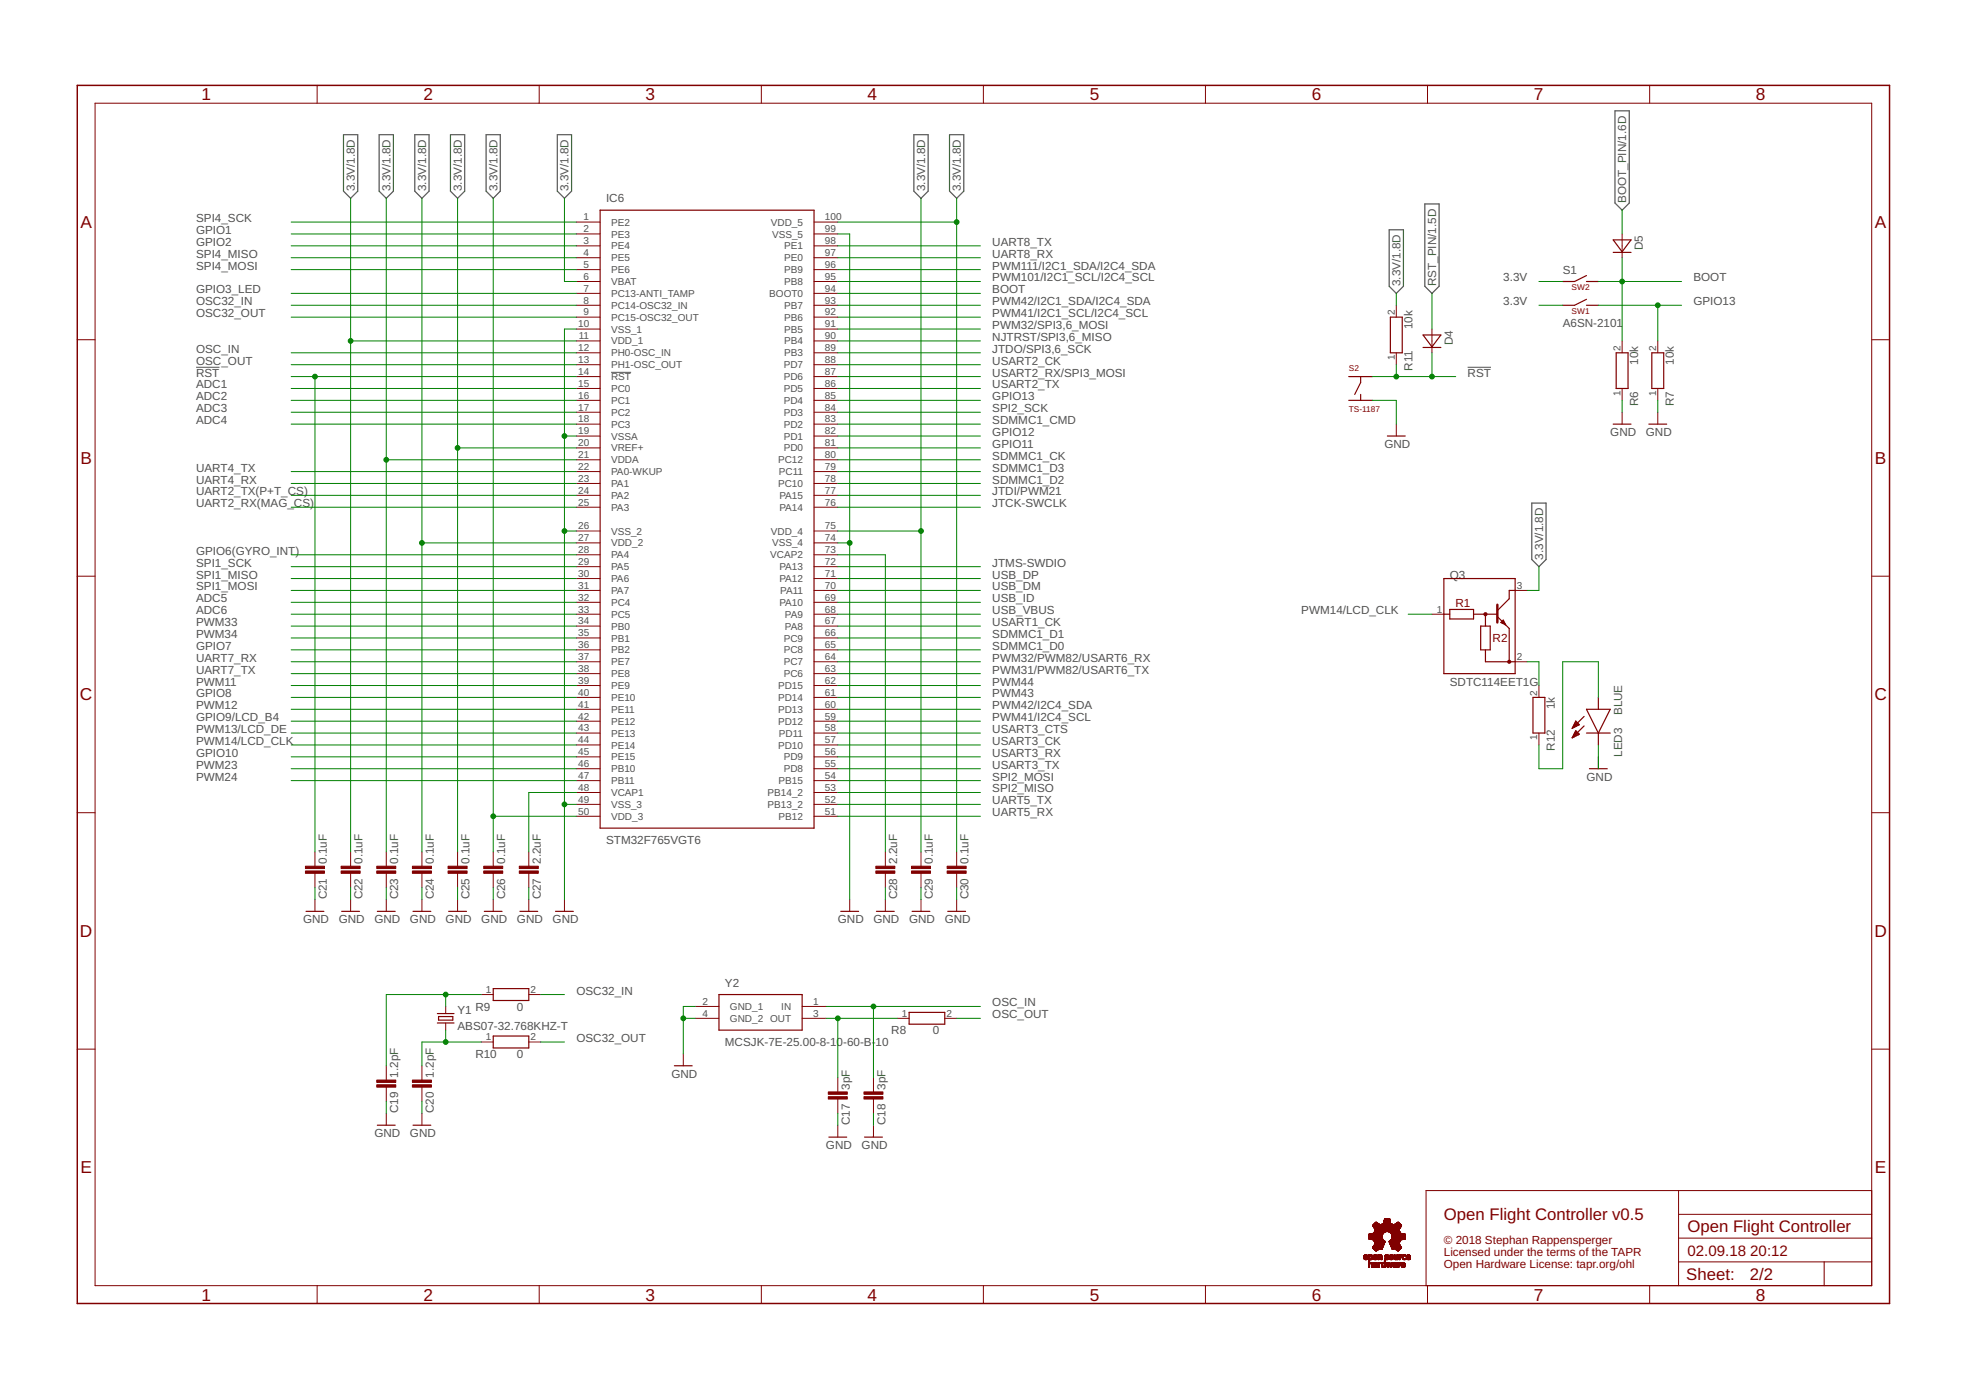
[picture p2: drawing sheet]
<svg xmlns="http://www.w3.org/2000/svg" width="420mm" height="297mm" viewBox="0 0 420 297" stroke-linecap="round" stroke-linejoin="round" font-family="sans-serif">
<path d="M41.9 78.5h5M130.6 79.6h4.3M313.6 78.5h5" fill="none" stroke="#505050" stroke-width=".21"/>
<path d="M73.4 28.8h3.1v12.1l-1.6 1.5-1.5-1.5zM81 28.8h3.1v12.1l-1.6 1.5-1.5-1.5zM88.6 28.8h3.1v12.1l-1.5 1.5-1.6-1.5zM96.3 28.8h3v12.1l-1.5 1.5-1.5-1.5zM103.9 28.8h3v12.1l-1.5 1.5-1.5-1.5zM119.1 28.8h3.1v12.1l-1.6 1.5-1.5-1.5zM195.3 28.8h3.1v12.1l-1.6 1.5-1.5-1.5zM202.9 28.8h3.1v12.1l-1.6 1.5-1.5-1.5zM345.1 23.7h3.1v19.7l-1.5 1.5-1.6-1.5zM296.9 49.1h3v12.1l-1.5 1.5-1.5-1.5zM304.5 43.6h3.1v17.6l-1.6 1.5-1.5-1.5zM327.4 107.5h3v12.1l-1.5 1.5-1.5-1.5z" fill="none" stroke="#505050" stroke-width=".25"/>
<g fill="none" stroke="#800000" stroke-width=".21">
<path d="M67.8 18.2v3.9M115.2 18.2v3.9M162.7 18.2v3.9M210.2 18.2v3.9M257.6 18.2v3.9M305.1 18.2v3.9M352.6 18.2v3.9M20.3 22.1h379.7v252.6h-379.7zM123.2 47.5h5M123.2 50h5M123.2 52.5h5M123.2 55.1h5"/>
<path d="M123.2 57.6h5M174 47.5h5M174 50h5M174 52.5h5M174 55.1h5M174 57.6h5M346.7 50v5.1M16.5 72.6h3.8M123.2 60.2h5M123.2 62.7h5M123.2 65.2h5M123.2 67.8h5"/>
<path d="M123.2 70.3h5M123.2 72.9h5M123.2 75.4h5M123.2 77.9h5M174 60.2h5M174 62.7h5M174 65.2h5M174 67.8h5M174 70.3h5M174 72.9h5M174 75.4h5M174 77.9h5"/>
<path d="M298.4 65.2v2.6M298.4 75.4v2.5M306 70.3v5.1M346.7 72.9v2.5M354.3 72.9v2.5M400 72.6h3.8M123.2 80.5h5M123.2 83h5M123.2 85.6h5M123.2 88.1h5M123.2 90.6h5M123.2 93.2h5"/>
<path d="M123.2 95.7h5M123.2 98.3h5M174 80.5h5M174 83h5M174 85.6h5M174 88.1h5M174 90.6h5M174 93.2h5M174 95.7h5M174 98.3h5M298.4 90.6v2.6M346.7 83v2.6"/>
<path d="M346.7 88.1v2.5M354.3 83v2.6M354.3 88.1v2.5M123.2 100.8h5M123.2 103.3h5M123.2 105.9h5M123.2 108.4h5M123.2 113.5h5M123.2 116h5M123.2 118.6h5M174 100.8h5M174 103.3h5"/>
<path d="M174 105.9h5M174 108.4h5M174 113.5h5M174 116h5M174 118.6h5M16.5 123.1h3.8M123.2 121.1h5M123.2 123.6h5M123.2 126.2h5M123.2 128.7h5M123.2 131.3h5M123.2 133.8h5"/>
<path d="M123.2 136.3h5M123.2 138.9h5M174 121.1h5M174 123.6h5M174 126.2h5M174 128.7h5M174 131.3h5M174 133.8h5M174 136.3h5M174 138.9h5M306 131.3h2.6M323.8 126.2h2.5"/>
<path d="M400 123.1h3.8M123.2 141.4h5M123.2 144h5M123.2 146.5h5M123.2 149h5M123.2 151.6h5M123.2 154.1h5M123.2 156.7h5M123.2 159.2h5M174 141.4h5M174 144h5M174 146.5h5"/>
<path d="M174 149h5M174 151.6h5M174 154.1h5M174 156.7h5M174 159.2h5M323.8 141.4h2.5M328.9 146.5v2.5M328.9 156.7v2.5M16.5 173.7h3.8M123.2 161.7h5M123.2 164.3h5M123.2 166.8h5"/>
<path d="M123.2 169.4h5M123.2 171.9h5M123.2 174.4h5M174 161.7h5M174 164.3h5M174 166.8h5M174 169.4h5M174 171.9h5M174 174.4h5M341.6 161.7v2.6M400 173.7h3.8M67.3 182.1v3"/>
<path d="M67.3 186.6v3.1M67.3 192.2v2.6M74.9 182.1v3M74.9 186.6v3.1M74.9 192.2v2.6M82.5 182.1v3M82.5 186.6v3.1M82.5 192.2v2.6M90.2 182.1v3M90.2 186.6v3.1M90.2 192.2v2.6M97.8 182.1v3"/>
<path d="M97.8 186.6v3.1M97.8 192.2v2.6M105.4 182.1v3M105.4 186.6v3.1M105.4 192.2v2.6M113 182.1v3M113 186.6v3.1M113 192.2v2.6M120.6 192.2v2.6M181.6 192.2v2.6M189.2 182.1v3M189.2 186.6v3.1"/>
<path d="M189.2 192.2v2.6M196.8 182.1v3M196.8 186.6v3.1M196.8 192.2v2.6M204.4 182.1v3M204.4 186.6v3.1M204.4 192.2v2.6M95.2 215.1v1.5M95.2 218.6v1.5M102.9 212.5h2.5M113 212.5h2.5M148.6 215.1h5"/>
<path d="M148.6 217.6h5M171.4 215.1h5.1M171.4 217.6h5.1M191.7 217.6h2.6M201.9 217.6h2.5M16.5 224.2h3.8M82.5 227.8v3M82.5 232.3v3.1M82.5 237.9v2.6M90.2 227.8v3M90.2 232.3v3.1M90.2 237.9v2.6"/>
<path d="M102.9 222.7h2.5M113 222.7h2.5M146 225.2v2.6M179 230.3v3M179 234.9v3M186.7 230.3v3M186.7 234.9v3M400 224.2h3.8M179 240.5v2.5M186.7 240.5v2.5M358.7 254.4v20.3M358.7 259.5h41.3"/>
<path d="M400 254.4h-95.2v20.3M67.8 274.7v3.9M115.2 274.7v3.9M162.7 274.7v3.9M210.2 274.7v3.9M257.6 274.7v3.9M291.5 268.8h.2M291.5 268.7h.2M291.5 268.6h.2M291.5 268.5h.2M291.5 268.9l.3 .1M291.5 268.9h.2"/>
<path d="M291.5 268.4h.2M291.5 269h.8M291.5 268.4h.8M291.5 268.3h.7M291.5 269h.7M291.6 268.3h.6M291.6 269.1h.6M291.6 268.2h.6M291.7 269.2h.4M291.7 268.2h.4M291.7 268.5h-.2M291.8 269.2h.2"/>
<path d="M292 268.4h.3M292.1 268.9h.2M292.1 268.5h.2M292.1 268.8h.2M292.1 268.7h.2M292.1 268.6h.2M292.3 268.9l-.3 .1M292.3 268.8l-.2 .1M292.5 270.8h.2M292.5 270.7h.2M292.5 270.6h.2M292.5 270.5h.2"/>
<path d="M292.5 270.4h.2M292.5 270.3h.2M292.5 270.2h.2M292.5 270.1h.2M292.5 270.1h.3M292.5 270h.8M292.5 269.9h.8M292.5 269.9h.7M292.5 269.8h.2M292.5 269.7h.2M292.5 269.6h.2M292.5 269.5h.2"/>
<path d="M292.5 269.4h.2M292.5 269.3h.2M292.5 269.2h.2M292.5 269.1h.7M292.5 269h.8M292.5 268.9l.3 .1M292.5 268.9h.3M292.5 268.8h.2M292.5 268.7h.2M292.5 268.6h.2M292.5 268.5h.2M292.5 268.3h.8"/>
<path d="M292.5 268.2l.8 .1M292.5 268.2h.7M292.5 268.2h.2M292.6 264.8h2.9M292.6 264.7l2.9 .1M292.6 264.7h2.8M292.6 264.6h2.8M292.6 264.5h2.8M292.6 264.4h2.8M292.6 264.3h2.8M292.6 264.2h2.8M292.6 264.1h2.8"/>
<path d="M292.6 264h2.8M292.6 263.9h2.8M292.6 263.8h2.8M292.7 269.4h-.2M292.7 268.5h-.2M292.8 268.4h-.3M292.8 269.8h.4M292.8 269.2h.4M292.8 268.2h.3M292.8 264.8h2.7M292.9 270h-.4M292.9 269.2h.2"/>
<path d="M292.9 270h.4M293 269h.3M293 264.9h2.6M293.1 268.4h.2M293.1 270.1h.2M293.1 268.9h.2M293.1 268.5h.2M293.1 270.8h.2M293.1 270.7h.2M293.1 270.6h.2M293.1 270.5h.2M293.1 270.4h.2"/>
<path d="M293.1 270.3h.2M293.1 270.2h.2M293.1 268.8h.2M293.1 268.7h.2M293.1 268.6h.2M293.3 269l-.8 .1M293.3 268.4h-.8M293.3 268.9h-.2M293.3 266.6h2.2M293.3 261.9h6.2M293.4 264.9h2.2M293.4 266.5h2.1"/>
<path d="M293.4 262h6.1M293.4 266.7h2M293.4 261.8h6.1M293.5 266.7h1.9M293.5 261.8h5.9M293.5 270.6h.3M293.5 270.6h.2M293.5 270.5h.2M293.5 270.4h.2M293.5 268.8h.2M293.5 268.7h.8M293.5 268.6h.8"/>
<path d="M293.5 268.5h.2M293.5 266.4h2.1M293.5 262.1h5.9M293.5 270.7h.8M293.5 268.9h.2M293.5 270.3h.8M293.5 269.9h.8M293.5 269h.8M293.5 268.9l.3 .1M293.5 266.8h1.9M293.5 261.7h1.4M293.5 268.3h.8"/>
<path d="M293.5 266.3h2.1M293.5 262.2h5.8M293.6 270.3h.7M293.6 270h.7M293.6 269.9h.6M293.6 269h.7M293.6 266.8h1.3M293.6 265h2.1M293.6 262.3h5.7M293.6 261.7h1.2M293.6 270.8h.7M293.6 268.3h.6"/>
<path d="M293.6 270h.2M293.6 269.1h.7M293.6 265l2.1 .1M293.6 269.8h.6M293.6 266.9h1.1M293.6 266.2h2.1M293.6 265.1h2.2M293.6 261.6h1.1M293.6 270.8h.4M293.6 268.2h.6M293.6 265.2h2.3M293.6 262.4h5.6"/>
<path d="M293.7 267h1M293.7 265.2h2.3M293.7 261.6h1M293.7 270v.1M293.7 269.2h.5M293.7 265.3h2.3M293.7 262.4h5.5M293.7 268.2h.4M293.7 262.5h5.5M293.7 268.4h-.2M293.7 267h.9M293.7 265.4h2.3"/>
<path d="M293.7 261.5h.9M293.8 265.4h2.2M293.8 263.2h5.3M293.8 262.5h5.3M293.8 265.5h2.2M293.8 263.1h5.3M293.8 267.1h.7M293.8 265.5h2.1M293.8 262.6h5.3M293.8 261.4h.7M293.8 265.6h2.1M293.8 263h5.3"/>
<path d="M293.8 269.2h.2M293.8 268.4h-.3M293.8 267.1h.6M293.8 263h5.2M293.8 262.6h5.2M293.8 261.4h.6M293.9 265.7h2M293.9 262.9h5.1M293.9 265.8h1.9M293.9 265.7h1.9M293.9 262.7h5.1M293.9 267.2h.4"/>
<path d="M293.9 261.3h.4M293.9 270.6h.4M293.9 262.8h5.1M294 268.4h.3M294 267.3h.2M294 261.2h.2M294 270h.3M294 267.3h.1M294 261.2h.1M294.1 269h.1M294.1 270.6h.2M294.1 270.5h.2"/>
<path d="M294.1 270.1h.2M294.1 268.5h.2M294.1 270.8h.2M294.1 270.4h.2M294.1 270.2h.2M294.1 268.9h.1M294.3 270.4h-.8M294.3 268.7l-.8 .1M294.5 269.2h.2M294.5 269.1h.2M294.5 269h.2M294.5 268.9h.2"/>
<path d="M294.5 268.8h.2M294.5 268.7h.2M294.5 268.6h.2M294.5 268.5h.2M294.5 268.3h.8M294.5 268.2l.8 .1M294.5 268.2h.7M294.5 268.2h.2M294.5 270.8h.2M294.5 270.7h.2M294.5 270.6h.2M294.5 270.5h.2"/>
<path d="M294.5 270.4h.2M294.5 270.3h.2M294.5 270.2h.2M294.5 269.9h.7M294.5 269.8h.2M294.7 268.5h-.2M294.8 270.1l-.3 .1M294.8 268.4h-.3M294.8 270.1h-.3M294.8 268.2h.3M294.8 269.8h.4M294.9 270h-.4"/>
<path d="M295 266.8h.4M295 270h.1M295.1 268.4h.2M295.1 270h.1M295.1 268.5h.2M295.1 266.9h.3M295.1 261.7h2.7M295.1 269.2h.2M295.1 269.1h.2M295.1 269h.2M295.1 268.9h.2M295.1 268.8h.2"/>
<path d="M295.1 268.7h.2M295.1 268.6h.2M295.2 270h-.7M295.2 267h.1M295.2 261.7h2.5M295.3 270.6h.8M295.3 270.6h.2M295.3 270.5h.2M295.3 270.4l.2 .1M295.3 270.4h.1M295.3 270.3h.1M295.3 270.2h.1"/>
<path d="M295.3 270.1h.2M295.3 270h.8M295.3 270.7h.8M295.3 269.9h.8M295.3 268.4h-.8M295.4 270.8h.7M295.4 261.6h2.1M295.4 264.1h-2.8M295.4 269.8h.4M295.4 264h-2.8M295.4 270.8h.4M295.5 261.6h1.9"/>
<path d="M295.5 263.8h-2.9M295.5 266.5l-2.2 .1M295.5 263.7h-2.9M295.6 263.7h-2.8M295.6 266.4l-2.2 .1M295.6 263.6h-2.5M295.6 270h-.3M295.6 266.3l-2.1 .1M295.6 261.5h1.7M295.6 266.2l-2 .1M295.6 263.5l-2.2 .1M295.7 270h.4"/>
<path d="M295.7 266.1h-2.1M295.7 263.5h-2.1M295.7 266.1h-2M295.7 261.4h1.5M295.7 266h-2M295.7 263.4l-2.1 .1M295.7 261.3h1.4M295.8 266h-2M295.8 261.2h1.3M295.8 261.1h1.3M295.8 265.9h-2M295.8 261h1.3"/>
<path d="M295.8 270.6h.3M295.8 270.1h.3M295.8 265.8l-2 .1M295.8 260.9h1.3M295.8 270.5h.3M295.8 263.4h-2.2M295.8 260.8h1.3M295.8 270.4h.3M295.8 270.2h.3M295.8 260.7h1.2M295.9 270.8h.2M295.9 270.4h.2"/>
<path d="M295.9 270.3h.2M295.9 270.2h.2M295.9 269.8h.2M295.9 269.7h.2M295.9 269.6h.2M295.9 269.5h.2M295.9 269.4h.2M295.9 260.6h1.1M295.9 263.3l-2.2 .1M295.9 260.5h1.1M295.9 269h.9M295.9 260.4h1.1"/>
<path d="M295.9 269h.8M296 269h.2M296 269.1h.7M296 268.6h.6M296 268.5h.2M296 268.9h.1M296 268.6h.7M296 268.3h.8M296 268.7h.7M296 263.3h-2.3M296.1 269.9h-.8M296.1 268.2h.6"/>
<path d="M296.1 269.2h.5M296.1 268.7h.7M296.1 268.2h.5M296.2 263.2h-2.5M296.2 269.8h.2M296.2 268.4h-.2M296.2 269.9h.2M296.2 270h.3M296.2 269.2h.3M296.3 270.1h.2M296.3 268.4h-.3M296.3 270.2h.2"/>
<path d="M296.3 270.1l.2 .1M296.3 270.3h.2M296.4 270.3l.2 .1M296.4 270.4h.2M296.4 270.4h.4M296.4 270.6h.4M296.4 270.5h.4M296.4 268.8h.4M296.4 268.4h.3M296.5 270.8h.2M296.5 269h.3M296.6 268.9h.2"/>
<path d="M296.6 268.8h.2M296.6 268.4h.1M296.7 270.4h.1M296.7 270.3h.2M296.7 270.2h.4M296.7 263.2h2.4M296.7 270.7h-.2M296.7 268.3h-.7M296.8 270.7h-.3M296.8 270.1h.3M296.8 270h.3M296.8 269.9h.2"/>
<path d="M296.8 270.4h-.1M296.8 269.8h.2M296.8 263.3h2.4M296.9 265.3h2.3M296.9 270.2l-.2 .1M296.9 265.4h2.2M296.9 268.9h.3M296.9 268.8l.2 .1M296.9 268.8h.2M296.9 268.7h.2M296.9 268.6h.2M296.9 268.5h.2"/>
<path d="M296.9 268.9l.3 .1M296.9 265.5h2.2M296.9 270.2h.2M296.9 269h.8M296.9 268.4h.8M297 270.3h.2M297 268.3h.7M297 265.6h2.1M297 269h.7M297 265.6h2M297 263.3l2.2 .1M297 270.4h.2"/>
<path d="M297 268.3h.6M297 265.7h2M297 270.5h.4M297 270.4h.5M297 269.1h.6M297.1 270.6h.3M297.1 263.4h2.1M297.1 268.2h.5M297.1 265.8l1.9 .1M297.1 265.8h1.9M297.1 270.7h.3M297.1 270.1l-.4 .1"/>
<path d="M297.1 269.2h.5M297.1 265.9h2M297.1 270.8h.2M297.1 268.6h-.2M297.1 268.5h-.2M297.1 268.2h.4M297.1 266h2.1M297.1 266h2M297.1 263.4l2.2 .1M297.2 268.4h-.3M297.2 266.1h2M297.2 263.5h2.1"/>
<path d="M297.2 266.2h2.1M297.2 269.2h.2M297.2 266.2l2.1 .1M297.2 263.5l2.3 .1M297.3 270.4h.2M297.3 266.3h2M297.3 270.3h.2M297.3 266.3h2.1M297.3 263.6h2.5M297.3 266.4h2.1M297.3 270.2h.2M297.3 263.7h2.7"/>
<path d="M297.3 270.1h.3M297.3 266.5h2.2M297.3 263.7h3M297.4 270.7h-.3M297.4 266.5l2.1 .1M297.4 270.6h-.3M297.4 266.6h2.1M297.4 263.8h2.9M297.4 269.9h.2M297.4 269.8h.2M297.4 264.7h2.9M297.4 269h.3"/>
<path d="M297.4 266.7h2.1M297.5 264.6h2.8M297.5 263.9h2.8M297.5 268.4h.2M297.5 266.8h1.9M297.5 268.9h.2M297.5 264.5h2.8M297.5 264.1h2.8M297.5 264h2.8M297.5 270.2h-.2M297.5 268.9h.3M297.5 268.5h.3"/>
<path d="M297.5 266.9h.3M297.5 264.4h2.8M297.5 264.3h2.8M297.5 264.2h2.8M297.5 268.8h.3M297.5 268.7h.3M297.5 268.6h.3M297.5 267h.2M297.6 270.1h-.3M297.6 270h-.2M297.6 269.9h-.2M297.7 270.6h.2"/>
<path d="M297.7 270.7h.8M297.7 270.6h.3M297.7 270.4h.2M297.7 270.4h.8M297.7 269.9h.7M297.8 270.3h.7M297.8 270h.7M297.8 270.8h.7M297.8 269.9h.6M297.8 270h.2M297.8 269.8h.6M297.8 270.8h.4"/>
<path d="M297.9 270.5h-.2M297.9 270v.1M297.9 266.8l-.4 .1M297.9 268.9l.3 .1M297.9 268.9h.3M297.9 268.8h.3M297.9 268.8h.2M297.9 268.7h.2M297.9 268.6h.2M297.9 268.5h.2M297.9 268.4h.2M297.9 268.3h.2"/>
<path d="M297.9 268.2h.2M298 269h.8M298 261.7h1.4M298 269.1h.8M298 266.8h1.3M298 261.7h1.3M298.1 269.2h.4M298.1 270.6h.4M298.1 266.9h1.2M298.1 261.6h1.2M298.2 267h1M298.2 270h.3"/>
<path d="M298.2 269.2h.2M298.2 261.6h1M298.3 270.6h.2M298.3 270.8h.2M298.3 270.5h.2M298.3 270.4h.2M298.3 270.2h.2M298.3 270.1h.2M298.3 267h.8M298.3 261.5h.8M298.4 267.1h.7M298.4 261.4h.7"/>
<path d="M298.4 269h.4M298.4 267.1h.6M298.4 261.4h.6M298.5 270.4h-.8M298.5 268.9h.3M298.5 267.2h.5M298.5 261.3h.5M298.6 269.2h.2M298.6 268.8h.2M298.6 268.7h.2M298.6 268.6h.2M298.6 268.5h.2"/>
<path d="M298.6 268.4h.2M298.6 268.3h.2M298.6 268.2h.2M298.6 267.2h.4M298.6 261.3h.3M298.7 267.3h.2M298.7 261.2h.2M298.7 270.8h.2M298.7 270.7h.2M298.7 270.6h.2M298.7 270.5h.2M298.7 270.4h.2"/>
<path d="M298.7 270.3h.2M298.7 270.2h.2M298.7 270.2h.3M298.7 270.1h.3M298.7 270h.7M298.7 269.9h.7M298.7 269.8h.2M298.7 267.3h.1M298.8 261.2h.1M299 270.1h-.3M299 269.2h.2M299 269.1h.2"/>
<path d="M299 269h.2M299 268.9h.2M299 268.8h.2M299 268.7h.2M299 268.6h.2M299 268.5h.2M299 268.2h.7M299 268.2h.2M299 269.8h.4M299.1 270h-.4M299.2 270h.1M299.2 268.5h-.2"/>
<path d="M299.2 265.2h-2.3M299.2 265.2h-2.2M299.3 268.4h-.3M299.3 265.1h-2.2M299.3 270h.1M299.3 265l-2.1 .1M299.3 268.2h.3M299.3 265h-2.1M299.4 266.7l-1.9 .1M299.4 270.5h.3M299.4 270.4h.3M299.4 270.4h.9"/>
<path d="M299.4 270.3h.9M299.4 270.2h.9M299.4 270.2h.3M299.5 270.6h.2M299.5 270.1h.2M299.5 270.6h.7M299.5 264.9l-2.2 .1M299.5 270.7h.8M299.5 268.4h.1M299.5 266.6l-2.1 .1M299.6 270.7h.6M299.6 269.9h.6"/>
<path d="M299.6 269.9h.5M299.6 268.4h-.6M299.6 270.8h.6M299.6 268.3h-.6M299.7 269.8h.4M299.7 270.8h.4M299.7 270.1l-.3 .1M299.7 268.8h.2M299.7 268.7h.2M299.7 268.6h.2M299.7 268.5h.2M299.7 268.9h.3"/>
<path d="M299.7 268.9l.3 .1M299.7 269h.8M299.8 268.3h.7M299.8 270h-.3M299.8 269h.7M299.8 269.1h.6M299.9 268.2h.5M299.9 264.9h-2.6M299.9 268.6h-.2M299.9 269.2h.5M299.9 268.5h-.2M299.9 268.2h.4"/>
<path d="M300 270h.2M300 268.4h-.3M300 270.1h.3M300 269.2h.2M300.1 270.1h.2M300.1 270.6h.1M300.1 270.2h.2M300.1 264.8l-2.8 .1M300.2 270h-.7M300.2 269h.2M300.3 268.4h.1M300.3 268.9h.1"/>
<path d="M300.3 264.8h-2.9M300.4 268.4v.1M300.4 268.9h.1M300.5 268.4h-.8M300.6 268.8h.2M300.6 268.7h.8M300.6 268.6h.8M300.6 268.5h.2M300.6 268.9h.2M300.6 268.8l.2 .1M300.6 268.9l.3 .1M300.6 269h.8"/>
<path d="M300.7 268.3h.6M300.7 269h.7M300.7 269.1h.6M300.7 268.2h.6M300.8 269.2h.5M300.8 268.5h-.2M300.8 268.2h.4M300.8 268.4h-.2M300.9 269.2h.2M300.9 268.4h-.3M301.1 268.4h.3M301.2 268.4h.2"/>
<path d="M301.2 269h.1M301.2 268.5h.2M301.2 268.9h.1M301.4 268.7l-.8 .1M305.1 274.7v3.9M352.6 274.7v3.9M358.7 269.7h41.3M358.7 264.6h41.3M389.8 269.7v5"/>
</g>
<g fill="none" stroke="#800000" stroke-width=".25">
<path d="M128.2 44.9h45.8v132.1h-45.8zM339 58.9l-2.5 1.3h-2.5M344.8 51.3h3.8l-1.9 2.5zM344.8 53.9h3.8M297.1 67.8h2.6v7.6h-2.6zM304.1 71.6h3.8l-1.9 2.5zM304.1 74.3h3.8M339 60.2h2.6M339 64l-2.5 1.2h-2.5M339 65.2h2.6M345.4 75.4h2.5v7.6h-2.5zM353 75.4h2.6v7.6h-2.6z"/>
<path d="M288.2 80.5h5.1M288.2 85.6h5.1M290.8 80.5v1.2l-1.3 2.6M290.8 84.3v1.3M296.5 93.2h3.8M344.8 90.6h3.8M352.4 90.6h3.8M308.6 123.6h15.2v20.4h-15.2zM308.6 131.3h1.2M309.8 130.2h5.1v2.1h-5.1zM314.9 131.3h5.1M316.4 133.8h2.1v5.1h-2.1z"/>
<path d="M317.5 131.3v2.5M317.5 138.9v2.5h6.3M320 131.8l2.5 2.5v7.1M320.8 133h.7M321 132.8h.4M321.1 133.2h.5M321.2 132.6h.1M321.3 132.5l.5 1-1-.5zM321.6 133.5h.1M323.8 126.2h-1.3v1.8l-2.5 2.5M327.6 149h2.6v7.7h-2.6zM336.1 157.5h.3"/>
<path d="M336.1 155.4h.3M336.2 155.2h.6M336.2 157.2h.7M336.3 155h1M336.3 157h1M336.4 154.8h1M336.4 156.8h1M336.5 156.6h.7M336.5 154.6h.7M336.7 154.3h.3M336.7 156.3h.3M336.8 156.1l.7 .8-1.5 .8z"/>
<path d="M336.8 154.1l.7 .8-1.5 .7M336.8 154.1l-.8 1.5M336.8 154.1h.1M338.5 155.1l-2.5 2.6M338.5 153.1l-2.5 2.5M339 151.6h5.1l-2.5 5.1zM339 156.7h5.1M341.6 149v2.6M341.6 156.7v2.5M339.7 164.3h3.8M65.4 194.8h3.8M73 194.8h3.8"/>
<path d="M80.6 194.8h3.9M88.3 194.8h3.8M95.9 194.8h3.8M103.5 194.8h3.8M111.1 194.8h3.8M118.7 194.8h3.8M179.7 194.8h3.8M187.3 194.8h3.8M194.9 194.8h3.8M202.5 194.8h3.9M93.5 218.6h3.5M93.5 216.6h3.5"/>
<path d="M93.7 217.2h3.1v.8h-3.1zM105.4 211.3h7.6v2.5h-7.6zM153.6 212.5h17.8v7.6h-17.8zM194.3 216.3h7.6v2.6h-7.6zM105.4 221.4h7.6v2.5h-7.6zM144.1 227.8h3.8M80.6 240.5h3.9M88.3 240.5h3.8M177.1 243h3.9M184.8 243h3.8"/>
</g>
<g fill="#800000" stroke="#800000" stroke-width=".21">
<path d="M103.4 186.1h4v.5h-4z"/>
<path d="M103.4 185.1h4v.5h-4z"/>
<path d="M88.1 186.1h4.1v.5h-4.1z"/>
<path d="M88.1 185.1h4.1v.5h-4.1z"/>
<path d="M80.5 186.1h4.1v.5h-4.1z"/>
<path d="M80.5 185.1h4.1v.5h-4.1z"/>
<path d="M72.9 186.1h4.1v.5h-4.1z"/>
<path d="M72.9 185.1h4.1v.5h-4.1z"/>
<path d="M111 186.1h4v.5h-4z"/>
<path d="M111 185.1h4v.5h-4z"/>
<path d="M187.2 186.1h4v.5h-4z"/>
<path d="M187.2 185.1h4v.5h-4z"/>
<path d="M194.8 186.1h4.1v.5h-4.1z"/>
<path d="M194.8 185.1h4.1v.5h-4.1z"/>
<path d="M202.4 186.1h4.1v.5h-4.1z"/>
<path d="M202.4 185.1h4.1v.5h-4.1z"/>
<path d="M65.3 186.1h4v.5h-4z"/>
<path d="M65.3 185.1h4v.5h-4z"/>
<path d="M80.5 231.8h4.1v.5h-4.1z"/>
<path d="M80.5 230.8h4.1v.5h-4.1z"/>
<path d="M88.1 231.8h4.1v.5h-4.1z"/>
<path d="M88.1 230.8h4.1v.5h-4.1z"/>
<path d="M177 234.4h4.1v.5h-4.1z"/>
<path d="M177 233.3h4.1v.5h-4.1z"/>
<path d="M184.6 234.4h4.1v.5h-4.1z"/>
<path d="M184.6 233.3h4.1v.5h-4.1z"/>
<path d="M95.8 186.1h4v.5h-4z"/>
<path d="M95.8 185.1h4v.5h-4z"/>
</g>
<path d="M16.5 18.2h387.3v260.4h-387.3z" fill="none" stroke="#800000" stroke-width=".32"/>
<path d="M320 129.2v3.8" fill="none" stroke="#800000" stroke-width=".51"/>
<g fill="none" stroke="#800000" stroke-width=".38">
<circle cx="317.5" cy="131.3" r=".25"/>
<circle cx="322.5" cy="141.4" r=".25"/>
</g>
<g fill="none" stroke="#008000" stroke-width=".21">
<path d="M62.2 50h61M62.2 47.5h61M62.2 52.5h61M62.2 57.6h61M62.2 55.1h61M74.9 42.4v139.7M82.5 42.4v139.7M90.2 42.4v139.7M97.8 42.4v139.7M105.4 42.4v139.7M120.6 42.4v17.8h2.6M179 50h2.6v142.2"/>
<path d="M179 47.5h25.4M179 52.5h30.5M179 57.6h30.5M179 55.1h30.5M196.8 42.4v139.7M204.4 42.4v139.7M346.7 44.9v5.1M346.7 55.1v17.8M62.2 65.2h61M62.2 75.4h61M62.2 77.9h61M62.2 62.7h61"/>
<path d="M62.2 67.8h61M74.9 72.9h48.3M123.2 70.3h-2.6v121.9M179 70.3h30.5M179 60.2h30.5M179 72.9h30.5M179 65.2h30.5M179 75.4h30.5M179 77.9h30.5M179 62.7h30.5M179 67.8h30.5M298.4 62.7v2.5"/>
<path d="M298.4 77.9v2.6M306 62.7v7.6M306 75.4v5.1M328.9 60.2h5.1M328.9 65.2h5.1M341.6 60.2h17.8M341.6 65.2h17.8M354.3 65.2v7.7M62.2 85.6h61M62.2 83h61M62.2 88.1h61M62.2 90.6h61"/>
<path d="M62.2 80.5h61M67.3 80.5v101.6M82.5 98.3h40.7M97.8 95.7h25.4M120.6 93.2h2.6M179 93.2h30.5M179 85.6h30.5M179 98.3h30.5M179 95.7h30.5M179 83h30.5M179 88.1h30.5M179 90.6h30.5"/>
<path d="M179 80.5h30.5M293.3 85.6h5.1v5M293.3 80.5h17.8M346.7 85.6v2.5M354.3 85.6v2.5M62.2 118.6h61M62.2 108.4h61M62.2 103.3h61M62.2 100.8h61M62.2 105.9h61M90.2 116h33M120.6 113.5h2.6"/>
<path d="M179 113.5h17.8M179 116h2.6M179 118.6h10.2v63.5M179 108.4h30.5M179 103.3h30.5M179 100.8h30.5M179 105.9h30.5M62.2 126.2h61M62.2 121.1h61M62.2 123.6h61M62.2 128.7h61M62.2 131.3h61"/>
<path d="M62.2 138.9h61M62.2 136.3h61M62.2 133.8h61M179 126.2h30.5M179 121.1h30.5M179 123.6h30.5M179 128.7h30.5M179 131.3h30.5M179 138.9h30.5M179 136.3h30.5M179 133.8h30.5M300.9 131.3h5.1"/>
<path d="M328.9 121.1v5.1h-2.6M62.2 144h61M62.2 146.5h61M62.2 156.7h61M62.2 159.2h61M62.2 154.1h61M62.2 141.4h61M62.2 151.6h61M62.2 149h61M179 144h30.5M179 146.5h30.5M179 156.7h30.5"/>
<path d="M179 159.2h30.5M179 154.1h30.5M179 141.4h30.5M179 151.6h30.5M179 149h30.5M326.3 141.4h2.6v5.1M341.6 149v-7.6h-7.6v22.9h-5.1v-5.1M341.6 159.2v5.1M62.2 161.7h61M62.2 166.8h61M62.2 164.3h61M105.4 174.4h17.8"/>
<path d="M120.6 171.9h2.6M123.2 169.4h-10.2v12.7M179 171.9h30.5M179 174.4h30.5M179 169.4h30.5M179 161.7h30.5M179 166.8h30.5M179 164.3h30.5M67.3 189.7v2.5M74.9 189.7v2.5M82.5 189.7v2.5M90.2 189.7v2.5"/>
<path d="M97.8 189.7v2.5M105.4 189.7v2.5M113 189.7v2.5M189.2 189.7v2.5M196.8 189.7v2.5M204.4 189.7v2.5M95.2 212.5v2.6M102.9 212.5h-20.4v15.3M115.5 212.5h5.1M146 217.6h2.6M148.6 215.1h-2.6v10.1M176.5 217.6h15.2"/>
<path d="M176.5 215.1h33M179 217.6v12.7M186.7 215.1v15.2M204.4 217.6h5.1M82.5 235.4v2.5M90.2 235.4v2.5M95.2 220.1v2.6M102.9 222.7h-12.7v5.1M115.5 222.7h5.1M179 237.9v2.6M186.7 237.9v2.6"/>
</g>
<g fill="#008000" stroke="#008000" stroke-width=".21">
<circle cx="120.6" cy="171.9" r=".51"/>
<circle cx="120.6" cy="113.5" r=".51"/>
<circle cx="120.6" cy="93.2" r=".51"/>
<circle cx="181.6" cy="116" r=".51"/>
<circle cx="146" cy="217.6" r=".51"/>
<circle cx="105.4" cy="174.4" r=".51"/>
<circle cx="90.2" cy="116" r=".51"/>
<circle cx="82.5" cy="98.3" r=".51"/>
<circle cx="74.9" cy="72.9" r=".51"/>
<circle cx="196.8" cy="113.5" r=".51"/>
<circle cx="204.4" cy="47.5" r=".51"/>
<circle cx="97.8" cy="95.7" r=".51"/>
<circle cx="186.7" cy="215.1" r=".51"/>
<circle cx="346.7" cy="60.2" r=".51"/>
<circle cx="354.3" cy="65.2" r=".51"/>
<circle cx="67.3" cy="80.5" r=".51"/>
<circle cx="298.4" cy="80.5" r=".51"/>
<circle cx="306" cy="80.5" r=".51"/>
<circle cx="179" cy="217.6" r=".51"/>
<circle cx="95.2" cy="222.7" r=".51"/>
<circle cx="95.2" cy="212.5" r=".51"/>
</g>
<g font-size="3.7" fill="#800000">
<text x="43" y="21.4">1</text>
<text x="90.5" y="21.4">2</text>
<text x="138" y="21.4">3</text>
<text x="185.4" y="21.4">4</text>
<text x="232.9" y="21.4">5</text>
<text x="280.3" y="21.4">6</text>
<text x="327.8" y="21.4">7</text>
<text x="375.3" y="21.4">8</text>
<text x="17.2" y="48.6">A</text>
<text x="400.7" y="48.6">A</text>
<text x="17.2" y="99.2">B</text>
<text x="400.7" y="99.2">B</text>
<text x="17.1" y="149.7">C</text>
<text x="400.6" y="149.7">C</text>
<text x="17.1" y="200.2">D</text>
<text x="400.6" y="200.2">D</text>
<text x="17.2" y="250.8">E</text>
<text x="400.7" y="250.8">E</text>
<text x="43" y="277.9">1</text>
<text x="90.5" y="277.9">2</text>
<text x="138" y="277.9">3</text>
<text x="185.4" y="277.9">4</text>
<text x="232.9" y="277.9">5</text>
<text x="280.3" y="277.9">6</text>
<text x="327.8" y="277.9">7</text>
<text x="375.3" y="277.9">8</text>
</g>
<g font-size="3.6" fill="#800000">
<text x="308.6" y="260.8">Open Flight Controller v0.5</text>
<text x="360.6" y="263.3">Open Flight Controller</text>
<text x="360.4" y="273.6">Sheet:</text>
<text x="374" y="273.5">2/2</text>
</g>
<g font-size="3.2" fill="#800000">
<text x="360.6" y="268.4">02.09.18</text>
<text x="374.1" y="268.4">20:12</text>
</g>
<g font-size="2.5" fill="#505050">
<text x="75.8" y="40.9" transform="rotate(-90 75.8 40.9)">3.3V/1.8D</text>
<text x="83.4" y="40.9" transform="rotate(-90 83.4 40.9)">3.3V/1.8D</text>
<text x="91.1" y="40.9" transform="rotate(-90 91.1 40.9)">3.3V/1.8D</text>
<text x="98.7" y="40.9" transform="rotate(-90 98.7 40.9)">3.3V/1.8D</text>
<text x="106.3" y="40.9" transform="rotate(-90 106.3 40.9)">3.3V/1.8D</text>
<text x="121.5" y="40.9" transform="rotate(-90 121.5 40.9)">3.3V/1.8D</text>
<text x="197.7" y="40.9" transform="rotate(-90 197.7 40.9)">3.3V/1.8D</text>
<text x="205.3" y="40.9" transform="rotate(-90 205.3 40.9)">3.3V/1.8D</text>
<text x="41.9" y="47.5">SPI4_SCK</text>
<text x="129.5" y="43.3">IC6</text>
<text x="347.6" y="43.4" transform="rotate(-90 347.6 43.4)">BOOT_PIN/1.6D</text>
<text x="41.9" y="52.5">GPIO2</text>
<text x="41.9" y="50">GPIO1</text>
<text x="212.1" y="52.5">UART8_TX</text>
<text x="351.1" y="53.4" transform="rotate(-90 351.1 53.4)">D5</text>
<text x="41.9" y="55.1">SPI4_MISO</text>
<text x="41.9" y="57.6">SPI4_MOSI</text>
<text x="212.1" y="57.6">PWM111/I2C1_SDA/I2C4_SDA</text>
<text x="212.1" y="55.1">UART8_RX</text>
<text x="334" y="58.5">S1</text>
<text x="41.9" y="62.7">GPIO3_LED</text>
<text x="41.9" y="65.2">OSC32_IN</text>
<text x="212.1" y="62.7">BOOT</text>
<text x="212.1" y="60.2">PWM101/I2C1_SCL/I2C4_SCL</text>
<text x="212.1" y="65.2">PWM42/I2C1_SDA/I2C4_SDA</text>
<text x="299.3" y="61.2" transform="rotate(-90 299.3 61.2)">3.3V/1.8D</text>
<text x="306.9" y="61.2" transform="rotate(-90 306.9 61.2)">RST_PIN/1.5D</text>
<text x="321.3" y="60.2">3.3V</text>
<text x="321.3" y="65.2">3.3V</text>
<text x="361.9" y="60.2">BOOT</text>
<text x="361.9" y="65.2">GPIO13</text>
<text x="41.9" y="67.8">OSC32_OUT</text>
<text x="212.1" y="67.8">PWM41/I2C1_SCL/I2C4_SCL</text>
<text x="212.1" y="70.3">PWM32/SPI3,6_MOSI</text>
<text x="301.8" y="70.3" transform="rotate(-90 301.8 70.3)">10k</text>
<text x="334" y="69.9">A6SN-2101</text>
<text x="41.9" y="75.4">OSC_IN</text>
<text x="41.9" y="77.9">OSC_OUT</text>
<text x="212.1" y="77.9">USART2_CK</text>
<text x="212.1" y="75.4">JTDO/SPI3,6_SCK</text>
<text x="212.1" y="72.8">NJTRST/SPI3,6_MISO</text>
<text x="310.5" y="73.7" transform="rotate(-90 310.5 73.7)">D4</text>
<text x="350.1" y="77.9" transform="rotate(-90 350.1 77.9)">10k</text>
<text x="357.7" y="77.9" transform="rotate(-90 357.7 77.9)">10k</text>
<text x="41.9" y="83">ADC1</text>
<text x="41.9" y="80.5">RST</text>
<text x="212.1" y="83">USART2_TX</text>
<text x="212.1" y="80.5">USART2_RX/SPI3_MOSI</text>
<text x="301.8" y="79.2" transform="rotate(-90 301.8 79.2)">R11</text>
<text x="313.7" y="80.5">RST</text>
<text x="41.9" y="85.5">ADC2</text>
<text x="41.9" y="88.1">ADC3</text>
<text x="212.1" y="88.1">SPI2_SCK</text>
<text x="212.1" y="85.5">GPIO13</text>
<text x="350.1" y="86.8" transform="rotate(-90 350.1 86.8)">R6</text>
<text x="357.7" y="86.8" transform="rotate(-90 357.7 86.8)">R7</text>
<text x="41.9" y="90.6">ADC4</text>
<text x="212.1" y="93.2">GPIO12</text>
<text x="212.1" y="95.7">GPIO11</text>
<text x="212.1" y="90.6">SDMMC1_CMD</text>
<text x="295.9" y="95.7">GND</text>
<text x="344.1" y="93.2">GND</text>
<text x="351.8" y="93.2">GND</text>
<text x="41.9" y="100.8">UART4_TX</text>
<text x="212.1" y="98.2">SDMMC1_CK</text>
<text x="212.1" y="100.8">SDMMC1_D3</text>
<text x="41.9" y="103.3">UART4_RX</text>
<text x="41.9" y="105.9">UART2_TX(P+T_CS)</text>
<text x="212.1" y="103.3">SDMMC1_D2</text>
<text x="212.1" y="105.9">JTDI/PWM21</text>
<text x="41.9" y="108.4">UART2_RX(MAG_CS)</text>
<text x="212.1" y="108.4">JTCK-SWCLK</text>
<text x="41.9" y="118.6">GPIO6(GYRO_INT)</text>
<text x="329.8" y="119.6" transform="rotate(-90 329.8 119.6)">3.3V/1.8D</text>
<text x="41.9" y="121.1">SPI1_SCK</text>
<text x="41.9" y="123.6">SPI1_MISO</text>
<text x="212.1" y="121.1">JTMS-SWDIO</text>
<text x="212.1" y="123.6">USB_DP</text>
<text x="309.8" y="123.6">Q3</text>
<text x="41.9" y="126.2">SPI1_MOSI</text>
<text x="41.9" y="128.7">ADC5</text>
<text x="41.9" y="131.3">ADC6</text>
<text x="212.1" y="131.3">USB_VBUS</text>
<text x="212.1" y="128.7">USB_ID</text>
<text x="212.1" y="126.2">USB_DM</text>
<text x="278.1" y="131.3">PWM14/LCD_CLK</text>
<text x="41.9" y="133.8">PWM33</text>
<text x="41.9" y="136.3">PWM34</text>
<text x="212.1" y="136.3">SDMMC1_D1</text>
<text x="212.1" y="133.8">USART1_CK</text>
<text x="41.9" y="144">UART7_TX</text>
<text x="41.9" y="138.9">GPIO7</text>
<text x="41.9" y="141.4">UART7_RX</text>
<text x="212.1" y="144">PWM31/PWM82/USART6_TX</text>
<text x="212.1" y="141.4">PWM32/PWM82/USART6_RX</text>
<text x="212.1" y="138.9">SDMMC1_D0</text>
<text x="41.9" y="146.5">PWM11</text>
<text x="41.9" y="149">GPIO8</text>
<text x="212.1" y="146.5">PWM44</text>
<text x="212.1" y="149">PWM43</text>
<text x="309.8" y="146.5">SDTC114EET1G</text>
<text x="41.9" y="151.6">PWM12</text>
<text x="41.9" y="154.1">GPIO9/LCD_B4</text>
<text x="212.1" y="154.1">PWM41/I2C4_SCL</text>
<text x="212.1" y="151.6">PWM42/I2C4_SDA</text>
<text x="332.3" y="151.6" transform="rotate(-90 332.3 151.6)">1k</text>
<text x="346.7" y="152.8" transform="rotate(-90 346.7 152.8)">BLUE</text>
<text x="41.9" y="156.7">PWM13/LCD_DE</text>
<text x="41.9" y="161.7">GPIO10</text>
<text x="41.9" y="159.2">PWM14/LCD_CLK</text>
<text x="212.1" y="159.2">USART3_CK</text>
<text x="212.1" y="156.7">USART3_CTS</text>
<text x="212.1" y="161.7">USART3_RX</text>
<text x="332.3" y="160.5" transform="rotate(-90 332.3 160.5)">R12</text>
<text x="346.7" y="161.7" transform="rotate(-90 346.7 161.7)">LED3</text>
<text x="41.9" y="164.3">PWM23</text>
<text x="41.9" y="166.8">PWM24</text>
<text x="212.1" y="166.8">SPI2_MOSI</text>
<text x="212.1" y="164.3">USART3_TX</text>
<text x="339.1" y="166.8">GND</text>
<text x="212.1" y="169.4">SPI2_MISO</text>
<text x="212.1" y="171.9">UART5_TX</text>
<text x="212.1" y="174.4">UART5_RX</text>
<text x="69.8" y="184.6" transform="rotate(-90 69.8 184.6)">0.1uF</text>
<text x="77.5" y="184.6" transform="rotate(-90 77.5 184.6)">0.1uF</text>
<text x="85.1" y="184.6" transform="rotate(-90 85.1 184.6)">0.1uF</text>
<text x="92.7" y="184.6" transform="rotate(-90 92.7 184.6)">0.1uF</text>
<text x="100.3" y="184.6" transform="rotate(-90 100.3 184.6)">0.1uF</text>
<text x="107.9" y="184.6" transform="rotate(-90 107.9 184.6)">0.1uF</text>
<text x="115.6" y="184.6" transform="rotate(-90 115.6 184.6)">2.2uF</text>
<text x="129.5" y="180.4">STM32F765VGT6</text>
<text x="191.7" y="184.6" transform="rotate(-90 191.7 184.6)">2.2uF</text>
<text x="199.4" y="184.6" transform="rotate(-90 199.4 184.6)">0.1uF</text>
<text x="207" y="184.6" transform="rotate(-90 207 184.6)">0.1uF</text>
<text x="64.8" y="197.3">GND</text>
<text x="69.8" y="192.2" transform="rotate(-90 69.8 192.2)">C21</text>
<text x="72.4" y="197.3">GND</text>
<text x="77.5" y="192.2" transform="rotate(-90 77.5 192.2)">C22</text>
<text x="80" y="197.3">GND</text>
<text x="85.1" y="192.2" transform="rotate(-90 85.1 192.2)">C23</text>
<text x="87.6" y="197.3">GND</text>
<text x="92.7" y="192.2" transform="rotate(-90 92.7 192.2)">C24</text>
<text x="95.2" y="197.3">GND</text>
<text x="100.3" y="192.2" transform="rotate(-90 100.3 192.2)">C25</text>
<text x="102.9" y="197.3">GND</text>
<text x="107.9" y="192.2" transform="rotate(-90 107.9 192.2)">C26</text>
<text x="110.5" y="197.3">GND</text>
<text x="115.6" y="192.2" transform="rotate(-90 115.6 192.2)">C27</text>
<text x="118.1" y="197.3">GND</text>
<text x="179.1" y="197.3">GND</text>
<text x="186.7" y="197.3">GND</text>
<text x="191.7" y="192.2" transform="rotate(-90 191.7 192.2)">C28</text>
<text x="194.3" y="197.3">GND</text>
<text x="199.4" y="192.2" transform="rotate(-90 199.4 192.2)">C29</text>
<text x="201.9" y="197.3">GND</text>
<text x="207" y="192.2" transform="rotate(-90 207 192.2)">C30</text>
<text x="101.6" y="216">R9</text>
<text x="110.5" y="216">0</text>
<text x="123.2" y="212.5">OSC32_IN</text>
<text x="154.9" y="210.9">Y2</text>
<text x="212.1" y="215.1">OSC_IN</text>
<text x="97.8" y="220.1">ABS07-32.768KHZ-T</text>
<text x="97.8" y="216.6">Y1</text>
<text x="190.5" y="221">R8</text>
<text x="199.4" y="221">0</text>
<text x="212.1" y="217.6">OSC_OUT</text>
<text x="101.6" y="226.1">R10</text>
<text x="110.5" y="226.1">0</text>
<text x="123.2" y="222.7">OSC32_OUT</text>
<text x="154.9" y="223.6">MCSJK-7E-25.00-8-10-60-B-</text>
<text x="187.1" y="223.6">10</text>
<text x="85.1" y="230.3" transform="rotate(-90 85.1 230.3)">1.2pF</text>
<text x="92.7" y="230.3" transform="rotate(-90 92.7 230.3)">1.2pF</text>
<text x="143.5" y="230.3">GND</text>
<text x="181.6" y="232.8" transform="rotate(-90 181.6 232.8)">3pF</text>
<text x="189.2" y="232.8" transform="rotate(-90 189.2 232.8)">3pF</text>
<text x="85.1" y="237.9" transform="rotate(-90 85.1 237.9)">C19</text>
<text x="92.7" y="237.9" transform="rotate(-90 92.7 237.9)">C20</text>
<text x="80" y="243">GND</text>
<text x="87.6" y="243">GND</text>
<text x="176.5" y="245.5">GND</text>
<text x="181.6" y="240.5" transform="rotate(-90 181.6 240.5)">C17</text>
<text x="184.1" y="245.5">GND</text>
<text x="189.2" y="240.5" transform="rotate(-90 189.2 240.5)">C18</text>
</g>
<g font-size="2.5" fill="#800000">
<text x="311.1" y="129.6">R1</text>
<text x="319" y="137.2">R2</text>
<text x="308.6" y="265.9">© 2018 Stephan Rappensperger</text>
<text x="308.6" y="268.4">Licensed under the terms of the TAPR</text>
<text x="308.6" y="270.9">Open Hardware License: tapr.org/ohl</text>
</g>
<g font-size="2.1" fill="#505050">
<text x="124.7" y="47.1">1</text>
<text x="176.3" y="47.1">100</text>
<text x="124.7" y="49.6">2</text>
<text x="124.7" y="52.2">3</text>
<text x="130.6" y="48.2">PE2</text>
<text x="130.6" y="50.8">PE3</text>
<text x="130.6" y="53.3">PE4</text>
<text x="164.7" y="48.2">VDD_5</text>
<text x="165" y="50.8">VSS_5</text>
<text x="167.6" y="53.3">PE1</text>
<text x="176.3" y="49.6">99</text>
<text x="176.3" y="52.2">98</text>
<text x="124.7" y="54.7">4</text>
<text x="124.7" y="57.3">5</text>
<text x="124.7" y="59.8">6</text>
<text x="130.6" y="55.8">PE5</text>
<text x="130.6" y="58.4">PE6</text>
<text x="167.6" y="55.8">PE0</text>
<text x="167.6" y="58.4">PB9</text>
<text x="176.3" y="54.7">97</text>
<text x="176.3" y="57.3">96</text>
<text x="176.3" y="59.8">95</text>
<text x="124.7" y="62.3">7</text>
<text x="124.7" y="64.9">8</text>
<text x="130.6" y="60.9">VBAT</text>
<text x="130.6" y="63.5">PC13-ANTI_TAMP</text>
<text x="130.6" y="66">PC14-OSC32_IN</text>
<text x="164.4" y="63.5">BOOT0</text>
<text x="167.6" y="60.9">PB8</text>
<text x="167.6" y="66">PB7</text>
<text x="176.3" y="62.3">94</text>
<text x="176.3" y="64.9">93</text>
<text x="123.5" y="70">10</text>
<text x="124.7" y="67.4">9</text>
<text x="130.6" y="68.5">PC15-OSC32_OUT</text>
<text x="130.6" y="71.1">VSS_1</text>
<text x="167.6" y="68.5">PB6</text>
<text x="167.6" y="71.1">PB5</text>
<text x="176.3" y="67.4">92</text>
<text x="176.3" y="70">91</text>
<text x="298.1" y="67.4" transform="rotate(-90 298.1 67.4)">2</text>
<text x="123.5" y="75">12</text>
<text x="123.5" y="77.6">13</text>
<text x="123.7" y="72.5">11</text>
<text x="130.6" y="73.6">VDD_1</text>
<text x="130.6" y="76.2">PH0-OSC_IN</text>
<text x="167.6" y="73.6">PB4</text>
<text x="167.6" y="76.2">PB3</text>
<text x="176.3" y="72.5">90</text>
<text x="176.3" y="75">89</text>
<text x="176.3" y="77.6">88</text>
<text x="298.1" y="76.9" transform="rotate(-90 298.1 76.9)">1</text>
<text x="346.3" y="75" transform="rotate(-90 346.3 75)">2</text>
<text x="353.9" y="75" transform="rotate(-90 353.9 75)">2</text>
<text x="123.5" y="80.1">14</text>
<text x="123.5" y="82.7">15</text>
<text x="130.6" y="78.7">PH1-OSC_OUT</text>
<text x="130.6" y="81.2">RST</text>
<text x="130.6" y="83.8">PC0</text>
<text x="167.5" y="78.7">PD7</text>
<text x="167.5" y="81.2">PD6</text>
<text x="167.5" y="83.8">PD5</text>
<text x="176.3" y="80.1">87</text>
<text x="176.3" y="82.7">86</text>
<text x="123.5" y="85.2">16</text>
<text x="123.5" y="87.7">17</text>
<text x="130.6" y="86.3">PC1</text>
<text x="130.6" y="88.8">PC2</text>
<text x="167.5" y="86.3">PD4</text>
<text x="167.5" y="88.8">PD3</text>
<text x="176.3" y="85.2">85</text>
<text x="176.3" y="87.7">84</text>
<text x="346.3" y="84.5" transform="rotate(-90 346.3 84.5)">1</text>
<text x="353.9" y="84.5" transform="rotate(-90 353.9 84.5)">1</text>
<text x="123.5" y="90.3">18</text>
<text x="123.5" y="92.8">19</text>
<text x="123.5" y="95.4">20</text>
<text x="130.6" y="91.4">PC3</text>
<text x="130.6" y="93.9">VSSA</text>
<text x="167.5" y="91.4">PD2</text>
<text x="167.5" y="93.9">PD1</text>
<text x="176.3" y="90.3">83</text>
<text x="176.3" y="92.8">82</text>
<text x="176.3" y="95.4">81</text>
<text x="123.5" y="97.9">21</text>
<text x="123.5" y="100.4">22</text>
<text x="130.6" y="96.5">VREF+</text>
<text x="130.6" y="99">VDDA</text>
<text x="130.6" y="101.5">PA0-WKUP</text>
<text x="166.3" y="99">PC12</text>
<text x="166.4" y="101.5">PC11</text>
<text x="167.5" y="96.5">PD0</text>
<text x="176.3" y="97.9">80</text>
<text x="176.3" y="100.4">79</text>
<text x="123.5" y="103">23</text>
<text x="123.5" y="105.5">24</text>
<text x="130.6" y="104.1">PA1</text>
<text x="130.6" y="106.6">PA2</text>
<text x="166.3" y="104.1">PC10</text>
<text x="166.6" y="106.6">PA15</text>
<text x="176.3" y="103">78</text>
<text x="176.3" y="105.5">77</text>
<text x="123.5" y="108">25</text>
<text x="123.5" y="113.1">26</text>
<text x="130.6" y="109.2">PA3</text>
<text x="166.6" y="109.2">PA14</text>
<text x="176.3" y="113.1">75</text>
<text x="176.3" y="108">76</text>
<text x="123.5" y="115.7">27</text>
<text x="123.5" y="118.2">28</text>
<text x="130.6" y="114.2">VSS_2</text>
<text x="130.6" y="116.8">VDD_2</text>
<text x="130.6" y="119.3">PA4</text>
<text x="164.6" y="119.3">VCAP2</text>
<text x="164.7" y="114.2">VDD_4</text>
<text x="165" y="116.8">VSS_4</text>
<text x="176.3" y="115.7">74</text>
<text x="176.3" y="118.2">73</text>
<text x="123.5" y="120.7">29</text>
<text x="123.5" y="123.3">30</text>
<text x="123.5" y="125.8">31</text>
<text x="130.6" y="121.9">PA5</text>
<text x="130.6" y="124.4">PA6</text>
<text x="166.6" y="121.9">PA13</text>
<text x="166.6" y="124.4">PA12</text>
<text x="176.3" y="120.7">72</text>
<text x="176.3" y="123.3">71</text>
<text x="176.3" y="125.8">70</text>
<text x="324.2" y="125.8">3</text>
<text x="123.5" y="128.4">32</text>
<text x="123.5" y="130.9">33</text>
<text x="130.6" y="126.9">PA7</text>
<text x="130.6" y="129.5">PC4</text>
<text x="166.6" y="129.5">PA10</text>
<text x="166.7" y="126.9">PA11</text>
<text x="176.3" y="128.4">69</text>
<text x="176.3" y="130.9">68</text>
<text x="307" y="130.9">1</text>
<text x="123.5" y="133.4">34</text>
<text x="123.5" y="136">35</text>
<text x="130.6" y="132">PC5</text>
<text x="130.6" y="134.6">PB0</text>
<text x="130.6" y="137.1">PB1</text>
<text x="167.5" y="137.1">PC9</text>
<text x="167.8" y="132">PA9</text>
<text x="167.8" y="134.6">PA8</text>
<text x="176.3" y="133.4">67</text>
<text x="176.3" y="136">66</text>
<text x="123.5" y="138.5">36</text>
<text x="123.5" y="141.1">37</text>
<text x="123.5" y="143.6">38</text>
<text x="130.6" y="139.6">PB2</text>
<text x="130.6" y="142.2">PE7</text>
<text x="167.5" y="139.6">PC8</text>
<text x="167.5" y="142.2">PC7</text>
<text x="176.3" y="138.5">65</text>
<text x="176.3" y="141.1">64</text>
<text x="176.3" y="143.6">63</text>
<text x="324.2" y="141.1">2</text>
<text x="123.5" y="146.1">39</text>
<text x="123.5" y="148.7">40</text>
<text x="130.6" y="144.7">PE8</text>
<text x="130.6" y="147.3">PE9</text>
<text x="130.6" y="149.8">PE10</text>
<text x="166.3" y="147.3">PD15</text>
<text x="166.3" y="149.8">PD14</text>
<text x="167.5" y="144.7">PC6</text>
<text x="176.3" y="146.1">62</text>
<text x="176.3" y="148.7">61</text>
<text x="328.5" y="148.7" transform="rotate(-90 328.5 148.7)">2</text>
<text x="123.5" y="151.2">41</text>
<text x="123.5" y="153.8">42</text>
<text x="130.6" y="152.3">PE11</text>
<text x="130.6" y="154.9">PE12</text>
<text x="166.3" y="152.3">PD13</text>
<text x="166.3" y="154.9">PD12</text>
<text x="176.3" y="151.2">60</text>
<text x="176.3" y="153.8">59</text>
<text x="123.5" y="156.3">43</text>
<text x="123.5" y="158.8">44</text>
<text x="123.5" y="161.4">45</text>
<text x="130.6" y="157.4">PE13</text>
<text x="130.6" y="160">PE14</text>
<text x="166.3" y="160">PD10</text>
<text x="166.4" y="157.4">PD11</text>
<text x="176.3" y="156.3">58</text>
<text x="176.3" y="158.8">57</text>
<text x="176.3" y="161.4">56</text>
<text x="328.5" y="158.2" transform="rotate(-90 328.5 158.2)">1</text>
<text x="123.5" y="163.9">46</text>
<text x="123.5" y="166.5">47</text>
<text x="130.6" y="162.5">PE15</text>
<text x="130.6" y="165">PB10</text>
<text x="130.6" y="167.6">PB11</text>
<text x="166.4" y="167.6">PB15</text>
<text x="167.5" y="162.5">PD9</text>
<text x="167.5" y="165">PD8</text>
<text x="176.3" y="163.9">55</text>
<text x="176.3" y="166.5">54</text>
<text x="123.5" y="169">48</text>
<text x="123.5" y="171.5">49</text>
<text x="130.6" y="170.1">VCAP1</text>
<text x="130.6" y="172.7">VSS_3</text>
<text x="164" y="170.1">PB14_2</text>
<text x="164" y="172.7">PB13_2</text>
<text x="176.3" y="169">53</text>
<text x="176.3" y="171.5">52</text>
<text x="123.5" y="174.1">50</text>
<text x="130.6" y="175.2">VDD_3</text>
<text x="166.4" y="175.2">PB12</text>
<text x="176.3" y="174.1">51</text>
<text x="103.9" y="212.2">1</text>
<text x="113.4" y="212.2">2</text>
<text x="150.1" y="214.7">2</text>
<text x="156" y="215.8">GND_1</text>
<text x="167" y="215.8">IN</text>
<text x="173.8" y="214.7">1</text>
<text x="150.1" y="217.2">4</text>
<text x="156" y="218.4">GND_2 OUT</text>
<text x="173.8" y="217.2">3</text>
<text x="192.7" y="217.2">1</text>
<text x="202.3" y="217.2">2</text>
<text x="103.9" y="222.3">1</text>
<text x="113.4" y="222.3">2</text>
</g>
<g font-size="1.8" fill="#800000">
<text x="335.9" y="62.1">SW2</text>
<text x="335.9" y="67.1">SW1</text>
<text x="288.3" y="79.2">S2</text>
<text x="288.3" y="88.1">TS-1187</text>
</g>
</svg>
